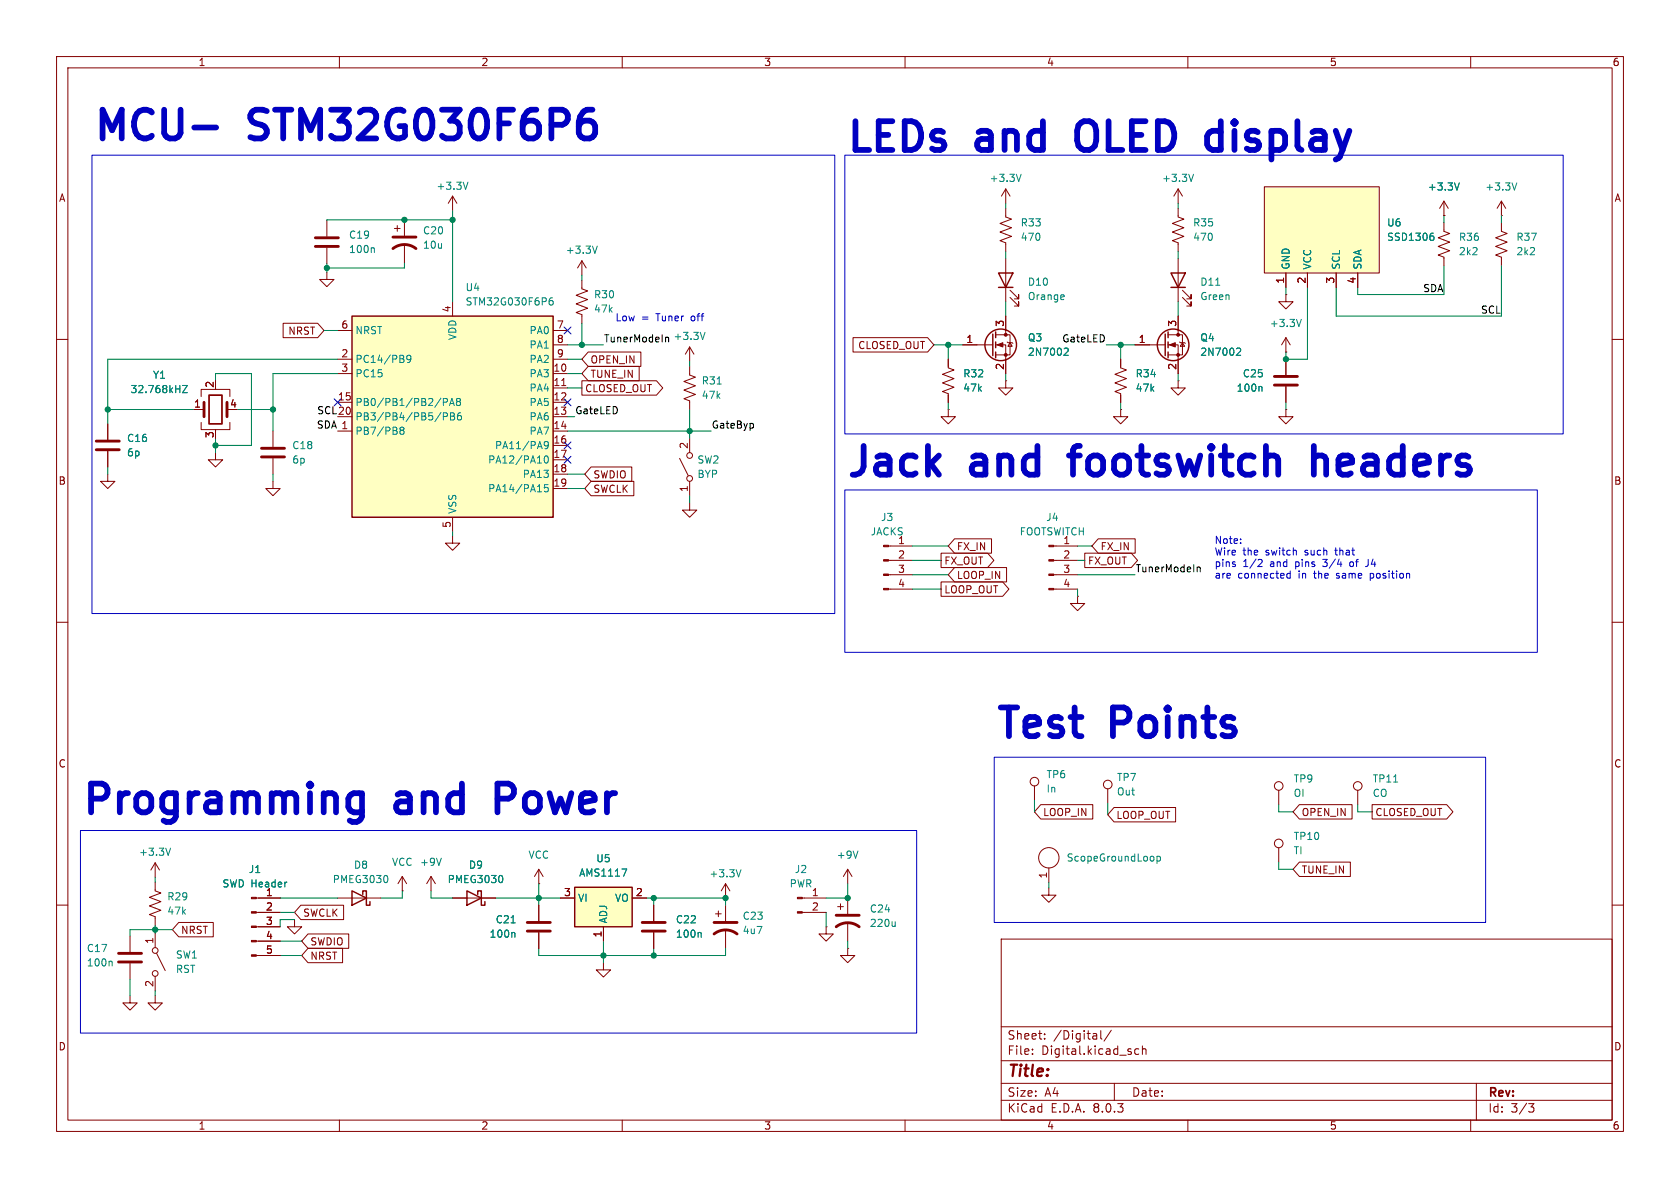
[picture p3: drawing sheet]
<svg xmlns="http://www.w3.org/2000/svg" width="297mm" height="210mm" viewBox="0 0 297 210" stroke-linecap="round" stroke-linejoin="round" font-family="sans-serif">
<g fill="none" stroke="#840000" stroke-width=".18">
<path d="M10 10h277v190h-277zM12 12h273v186h-273zM60 10v2M110 10v2M160 10v2M210 10v2M260 10v2M208.3 36.8v1.6l1 .3-2 .8 2 .8-2 .7 2 .8-2 .7 1 .4v1.6M255.3 39.4v1.5l1 .4-2 .7 2 .8-2 .8 2 .7-2 .8 1 .4v1.5M255.3 38.1h.1M255.3 35.6v2.5M255.3 35.6l-.8 1.2"/>
<path d="M255.3 35.6l.7 1.2M265.4 38.1h.1M265.4 39.4v1.5l1 .4-2 .7 2 .8-2 .8 2 .7-2 .8 1 .4v1.5M265.4 35.6l-.7 1.2M265.4 35.6v2.5M265.4 35.6l.8 1.2M10 60h2M176 59.2h2.6v3.5h-2.6M177.8 45.7v7.6M177.8 55.9v3.3M178.6 52.6l1.5 1.5v-.8v.8h-.8M178.6 51.3l1.5 1.5v-.7v.7h-.8"/>
<path d="M206.5 59.2h2.5v3.5h-2.5M208.3 45.7v7.6M208.3 55.9v3.3M209 52.6l1.6 1.5v-.8v.8h-.8M209 51.3l1.6 1.5v-.7v.7h-.8M227.3 52.1v1.2h1.3l-1.3 1.3-1.2-1.3h1.2M227.3 52.1h.1M227.3 59.7v2.5M227.3 59.7l-.7 1.3M227.3 59.7l.8 1.3M285 60h2M167.6 63.5v1.5l1.1 .4-2.1 .8 2.1 .7-2.1 .8 2.1 .8-2.1 .7 1 .4v1.5"/>
<path d="M167.6 72.4v1.3h1.3l-1.3 1.2-1.2-1.2h1.2M167.6 72.4h.1M170.2 61h5.3M176 61h1.8v5M177.8 67.3v1.3h1.3l-1.3 1.3-1.3-1.3h1.3M177.8 67.3h.1M178.1 60.5l.1 .1h.7l.2 .1M178.6 60.6l.3 .6h-.7zM198.1 63.5v1.5l1 .4-2 .8 2 .7-2 .8 2 .8-2 .7 1 .4v1.5M198.1 72.4v1.3h1.3l-1.3 1.2-1.3-1.2h1.3M198.1 72.4h.1M200.7 61h5.3"/>
<path d="M206.5 61h1.8v5M208.3 67.3v1.3h1.2l-1.2 1.3-1.3-1.3h1.3M208.3 67.3h.1M208.5 60.5l.2 .1h.7l.1 .1M209 60.6l.4 .6h-.7zM227.3 62.2h.1M227.3 63.5v2.8M227.3 68.3v2.8M186.3 99.1h4.2M186.3 96.5h4.2M10 110h2M186.3 104.1h4.2"/>
<path d="M186.3 101.6h4.2M190.5 105.4v1.3h1.3l-1.3 1.3-1.3-1.3h1.3M190.5 105.4h.1M285 110h2M182.9 138.9v2.6M195.8 139.4v2.6M226.1 139.7v2.5M240 139.7v2.5M10 160h2M185.4 157v1.2h-1.3l1.3 1.3 1.3-1.3h-1.3M185.4 153.4v2.6M226.1 149.9v2.5"/>
<path d="M285 160h2M95.2 160v2.8M95.2 164.8v2.8M177 166h108v32h-108zM60 198v2M110 198v2M160 198v2M177 194.5h108M177 191.5h108M177 187.5h108M177 181.5h108M182.5 186.3v.1"/>
<path d="M182.5 185.5v.1M184.7 183.6v.1M184.7 182.8v.1M194.6 182.2v1.3l.2 .2M196.5 182.1l-1.3 2M197 191.5v3M201.3 185.5l-.4-.1-.3 .3v.4l.1 .2h.6M202 185.5l.2-.1 .3 .1 .1 .9M202 184.9v1.5M210 198v2M260 198v2M261 191.5v6.5"/>
<path d="M270.2 195.1h1l-.5 .6 .4 .1 .1 .5-.3 .3h-.4"/>
<circle cx="182.9" cy="138.2" r=".76"/>
<circle cx="195.8" cy="138.7" r=".76"/>
<circle cx="226.1" cy="138.9" r=".76"/>
<circle cx="240" cy="138.9" r=".76"/>
<circle cx="185.4" cy="151.6" r="1.8"/>
<circle cx="226.1" cy="149.1" r=".76"/>
</g>
<path d="M225.3 66.5h4.1M225.3 68.1h4.1M93.2 163.1h4.1M93.2 164.6h4.1" fill="none" stroke="#840000" stroke-width=".51"/>
<g fill="none" stroke="#008484" stroke-width=".18">
<path d="M258 32.3l-.4 1.3M268.2 32.3l-.5 1.3M188 52.1l.1 .3-.6 .1M188.1 52.9l-.1 .1M214.9 50.4h.7M230.1 56.5l-.5 1.2M188.3 61.5l.4 .1 .2 .3-.8 .9h.8M218.8 61.5l.4 .1 .1 .3-.7 .9h.7M222.9 68.3l.2 .2v.7M246.4 138.2h.7M203.8 151.4l.2 .2v.4l-.2 .2M204.5 151.4v1.2"/>
<path d="M204.5 151.4h.4l.2 .2-.1 .6h-.5M90.4 163.1h.7M90.8 164.8l.2 .2v.7"/>
</g>
<g fill="none" stroke="#840000" stroke-width=".25">
<path d="M175.5 59.1v3.8M176 58.7v1M176.5 48.3h2.6l-1.3 2.5zM176.5 50.8h2.6M206 59.1v3.8M206.5 58.7v1M207 48.3h2.5l-1.2 2.5zM207 50.8h2.5M176 60.5v1M176 62.2v1M206.5 60.5v1M206.5 62.2v1"/>
<circle cx="176.9" cy="61" r="2.79"/>
<circle cx="207.4" cy="61" r="2.79"/>
</g>
<g fill="#840000" stroke="#840000" stroke-width=".18">
<path d="M206.8 61l1-.4v.7z"/>
<path d="M185.4 104h.9v.3h-.9z"/>
<path d="M185.4 101.5h.9v.2h-.9z"/>
<path d="M185.4 98.9h.9v.3h-.9z"/>
<path d="M185.4 96.4h.9v.2h-.9z"/>
<path d="M176.3 61l1-.4v.7z"/>
<circle cx="208.3" cy="62.7" r=".25"/>
<circle cx="208.3" cy="59.2" r=".25"/>
<circle cx="177.8" cy="62.7" r=".25"/>
<circle cx="177.8" cy="59.2" r=".25"/>
</g>
<path d="M223.5 33h20.3v15.3h-20.3z" fill="#ffffc2"/>
<path d="M223.5 33h20.3v15.3h-20.3zM227.3 48.3v2.5M231.1 48.3v2.5M236.2 48.3v2.5M240 48.3v2.5M121.9 64.8v1.5l1 .4-2 .7 2 .8-2 .8 2 .7-2 .8 1 .4v1.5" fill="none" stroke="#840000" stroke-width=".18"/>
<path d="M253 41.7l.4 .1 .1 .1-.1 .5-.4 .1M253.1 41.2h.3M126.8 67.9h.7" fill="none" stroke="#008484" stroke-width=".18"/>
<path d="M62.2 55.9h35.6v35.5h-35.6z" fill="#ffffc2"/>
<path d="M62.2 55.9h35.6v35.5h-35.6z" fill="none" stroke="#840000" stroke-width=".25"/>
<g fill="none" stroke="#840000" stroke-width=".18">
<path d="M57.8 39v2.8M70.2 39.9v1M71.5 38.9v2.8M80 34.7v2.5M80 34.7l-.8 1.2M80 34.7l.8 1.2M177.8 36.8v1.6l1 .3-2 .8 2 .8-2 .7 2 .8-2 .7 1 .4v1.6M177.8 33.4v2.5M177.8 33.4l-.8 1.3M177.8 33.4l.8 1.3M208.3 33.4l-.8 1.3M208.3 33.4v2.5"/>
<path d="M208.3 33.4l.7 1.3M57.8 43.8v2.8M59.7 58.4h2.5M69.7 40.4h1M71.5 43.2v3.3M80 53.3v2.6M97.8 58.4h2.5M102.9 49.5v1.6l1 .3-2 .8 2 .8-2 .7 2 .8-2 .7 1 .4v1.6M102.9 46.1v2.5M102.9 46.1l-.8 1.3M102.9 46.1l.7 1.3M19 74.9v2.8"/>
<path d="M19 79.8v2.8M59.7 76.2h2.5M59.7 66h2.5M59.7 71.1h2.5M59.7 73.7h2.5M59.7 63.5h2.5M97.8 76.2h2.5M97.8 66h2.5M97.8 68.6h2.5M97.8 71.1h2.5M97.8 73.7h2.5M97.8 78.7h2.5"/>
<path d="M97.8 63.5h2.5M97.8 61h2.5M99.3 68.2h.7M121.9 61.3l-.7 1.3M121.9 61.3v2.6M121.9 77.5v2.5M121.9 61.3l.8 1.3M19 83.8v1.3h-1.2l1.2 1.3 1.3-1.3h-1.3M48.3 85.1v1.3h-1.3l1.3 1.2 1.2-1.2h-1.2M80 94.7v1.3h1.3l-1.3 1.3-1.3-1.3h1.3M80 91.4v2.6M97.8 81.3h2.5"/>
<path d="M97.8 83.8h2.5M97.8 86.4h2.5M120.1 81l1.6 3.1M121.9 88.9v1.3h1.3l-1.3 1.2-1.3-1.2h1.3M121.9 85.1v2.5M157.1 99.1h4.2M157.1 96.5h4.2M157.1 104.1h4.2M157.1 101.6h4.2M115.6 160v2.8M115.6 164.8v2.8"/>
<circle cx="121.9" cy="84.6" r=".51"/>
<circle cx="121.9" cy="80.5" r=".51"/>
</g>
<g fill="none" stroke="#008484" stroke-width=".18">
<path d="M82.7 32.2l-.4 1.3M180.5 30.8l-.4 1.3M211 30.8l-.4 1.3M66 43.8l.2 .2v.6M97.7 52.6l-.4 .1a.85 .85 0 0 0 0 1.2l.4-.1 .1-.4-.2-.3-.4 .1-.1 .2M105.6 43.5l-.4 1.3M124.6 58.7l-.4 1.3M70.9 76.1l-.2-.3 .2-.3h.3l.2 .3-.2 .3M70.9 76.1l-.2 .2 .1 .4 .1 .1 .4-.1 .1-.2v-.2l-.2-.2M70.9 76.1h.3M72.6 63.4l-.2 .2-.4-.1-.1-.1 .1-.5 .4-.1 .2 .1a.84 .84 0 0 1-.3 1.2h-.3M78.4 71.1l.6-.1 .1-.1-.1-.3-.6-.2v1.3"/>
<path d="M78.4 73.6h.6l.1-.2-.1-.3-.6-.1v1.2M79.5 71.7l.4-1.3 .4 1.3M79.6 71.3h.6M79.7 73h.4l.2 .2-.2 .4 .2 .1 .1 .3-.3 .2h-.4zM79.7 73.6h.4M80.9 71l-.2-.3 .2-.3h.3l.2 .3-.2 .3M80.9 71l-.2 .2v.4l.2 .1 .4-.1 .1-.1-.1-.4-.1-.1M80.9 71h.3M81.5 73h-.4a.86 .86 0 0 0 0 1.2l.4-.1 .1-.4-.3-.2h-.3l-.1 .2M96.9 78.6l-.2 .2h-.4l-.1-.2 .1-.5 .4-.1 .2 .2a.84 .84 0 0 1-.3 1.1h-.3M96.3 80.7l.2-.1a.68 .68 0 0 1 .5 .6 .68 .68 0 0 1-.5 .7l-.2-.2-.1-.3zM96.9 85.7h-.6l-.1 .6 .2-.1h.4l.1 .2v.4l-.2 .1-.5-.1"/>
<path d="M123.8 164.8l.2 .2v.7"/>
</g>
<g fill="#840000" stroke="#840000" stroke-width=".18">
<path d="M156.2 104h.9v.3h-.9z"/>
<path d="M156.2 101.5h.9v.2h-.9z"/>
<path d="M156.2 98.9h.9v.3h-.9z"/>
<path d="M156.2 96.4h.9v.2h-.9z"/>
</g>
<path d="M55.8 42h4M55.8 43.6h4M69.5 43.9a3.3 3.3 0 0 1 4 0M69.5 41.9h4M17 79.5h4.1M17 78h4.1M113.5 163.1h4.1M113.5 164.6h4.1" fill="none" stroke="#840000" stroke-width=".51"/>
<path d="M101.6 156.8h10.2v7h-10.2z" fill="#ffffc2"/>
<path d="M62.2 157.5l2.6 1.3-2.6 1.2zM64.1 158.1v-.6h.7v2.5h.6v-.6M82.5 157.5l2.6 1.3-2.6 1.2zM84.5 158.1v-.6h.6v2.5h.6v-.6M101.6 156.8h10.2v7h-10.2z" fill="none" stroke="#840000" stroke-width=".25"/>
<g fill="none" stroke="#840000" stroke-width=".18">
<path d="M255.3 38.1h.1M50.1 57.1h6.1l1.1 1.3-1.1 1.3h-6.1zM57.8 48.1v1.3h1.3l-1.3 1.3-1.3-1.3h1.3M150.8 59.7h13.2l1.1 1.3-1.1 1.2h-13.2zM177.8 55.9v2.5M208.3 55.9v2.5M227.3 48.3v2.5M231.1 48.3v2.5M236.2 48.3v2.5M240 48.3v2.5M19 74.9v2.8M19 79.8v2.8"/>
<path d="M34.3 72.4h1.8M35.6 74.7v1.2h5v-1.2M35.6 70.1v-1.3h5v1.3M38.1 75.9v.3M48.3 76.2v2.8M102.9 67.3h13.2l1.1 1.3-1.1 1.3h-13.2zM104 64.8h9v2.5h-9l-1.1-1.3zM104 62.2h9.3v2.6h-9.3l-1.1-1.3zM167.6 63.5v1.3M167.6 69.9v1.2M170.2 61h2.5M177.8 63.5v2.5"/>
<path d="M198.1 63.5v1.3M198.1 69.9v1.2M200.7 61h2.5M208.3 63.5v2.5M227.3 72.4v1.3h1.3l-1.3 1.2-1.2-1.2h1.2M227.3 72.4h.1M227.3 63.5v2.8M227.3 68.3v2.8M38.1 80v1.3h-1.3l1.3 1.3 1.3-1.3h-1.3M48.3 81v2.8M104.5 85.1h7.6v2.5h-7.6l-1.1-1.2zM104.5 82.5h7.2v2.6h-7.2l-1.1-1.3z"/>
<path d="M166.4 97.8h8.2l1.1 1.3-1.1 1.2h-8.2zM168.8 95.2h6.5v2.6h-6.5l-1.2-1.3zM191.8 97.8h8.2l1.1 1.3-1.1 1.2h-8.2zM194.2 95.2h6.5v2.6h-6.5l-1.2-1.3zM166.4 102.9h10.9l1.1 1.2-1.1 1.3h-10.9zM168.8 100.3h9.1v2.6h-9.1l-1.2-1.3zM27.4 156v1.5l1 .4-2 .7 2 .8-2 .7 2 .8-2 .8 1 .4v1.5M27.4 152.5l-.7 1.3M27.4 152.5v2.6M27.4 152.5l.8 1.3M45.3 158.8h4.2M59.7 158.8h7.6"/>
<path d="M71.1 157.5h.1M71.1 154.9l-.7 1.3M71.1 154.9v2.6M71.1 154.9l.8 1.3M76.2 154.9l-.8 1.3M76.2 154.9v2.6M76.2 154.9l.8 1.3M80 158.8h7.6M95.2 156.2h.1M95.2 153.7l-.7 1.2M95.2 153.7v2.5M95.2 153.7l.8 1.2"/>
<path d="M99.1 158.8h2.5M111.8 158.8h2.5M128.3 156.2v2.6M128.3 156.2l-.8 1.3M128.3 156.2l.7 1.3M141.8 158.8h4.2M148.6 159.8v1M149.9 153.7l-.8 1.2M149.9 153.7v2.5M149.9 158.8v2.7M149.9 153.7l.7 1.2M184 142.2h9.2v2.6h-9.2l-1.1-1.3z"/>
<path d="M196.9 142.7h10.9v2.6h-10.9l-1.1-1.3zM229.7 152.4h9v2.5h-9l-1.1-1.2zM229.7 142.2h9.3v2.6h-9.3l-1.1-1.3zM242.6 142.2h13.2l1.1 1.3-1.1 1.3h-13.2zM23 176v1.3h1.3l-1.3 1.3-1.3-1.3h1.3M23 165.5v2.8M23 170.3v2.8M27.4 176v1.3h1.3l-1.3 1.3-1.2-1.3h1.2M27.4 165v2.5M27.4 172.6v2.5M27.7 168.5l1.5 3.1M31.6 163.1h6.1v2.5h-6.1l-1.1-1.3z"/>
<path d="M45.3 161.3h4.2M45.3 168.9h4.2M45.3 166.4h4.2M45.3 163.8h4.2M52.1 162.6v1.2h1.2l-1.2 1.3-1.3-1.3h1.3M53.2 160h7.5v2.6h-7.5l-1.1-1.3zM54.5 167.6h6.1v2.6h-6.1l-1.2-1.3zM54.5 165.1h7.2v2.5h-7.2l-1.2-1.2zM95.2 160v2.8M95.2 164.8v2.8M106.7 170.2v1.3h1.2l-1.2 1.2-1.3-1.2h1.3M106.7 163.8v2.6"/>
<path d="M115.6 160v2.8M115.6 164.8v2.8M126.5 161.5h1M127 161v1.1M128.3 160v2.8M128.3 164.3v3.3M141.8 161.3h4.2M146 163.8v1.3h1.3l-1.3 1.3-1.2-1.3h1.2M146 163.8h.1M148.1 160.3h1M149.9 167.6v1.3h1.2l-1.2 1.3-1.3-1.3h1.3M149.9 167.6h.1"/>
<path d="M149.9 163.1v3.3"/>
<circle cx="27.4" cy="172.1" r=".51"/>
<circle cx="27.4" cy="168" r=".51"/>
</g>
<g fill="none" stroke="#008484" stroke-width=".18">
<path d="M258 32.3l-.4 1.3M253 41.7l.4 .1 .1 .1-.1 .5-.4 .1M253.1 41.2h.3M32.3 68.1h.8l-.8 1.3h.8M188.3 61.5l.4 .1 .2 .3-.8 .9h.8M218.8 61.5l.4 .1 .1 .3-.7 .9h.7M222.9 68.3l.2 .2v.7M30.2 149.9l-.5 1.3M68.4 154.8l.2 .4-.2 .8M78 151.7l-.4 1.3M88.7 154.8l.2 .4-.2 .8M109.9 153.6h.9l-.6 1.3"/>
<path d="M131 153.7l-.4 1.3M151.7 150.4l-.4 1.3M19.6 169.9l.2 .2v.7M90.4 163.1h.7M90.8 164.8l.2 .2v.7M123.8 164.8l.2 .2v.7M158.3 162.9v.9M158.3 163.7l-.2 .1"/>
</g>
<path d="M36.1 71.1v2.6M40.1 71.1v2.6M46.2 79.2h4.1M46.2 80.8h4.1M21 168.5h4M21 170.1h4M126.2 165.1a3.3 3.3 0 0 1 4.1 0M126.2 163.1h4.1M147.8 163.8a3.3 3.3 0 0 1 4.1 0M147.8 161.8h4.1" fill="none" stroke="#840000" stroke-width=".51"/>
<path d="M37 69.9h2.2v5h-2.2z" fill="none" stroke="#840000" stroke-width=".3"/>
<g fill="#840000" stroke="#840000" stroke-width=".18">
<path d="M141 161.2h.8v.2h-.8z"/>
<path d="M141 158.6h.8v.3h-.8z"/>
<path d="M44.4 168.8h.9v.2h-.9z"/>
<path d="M44.4 166.2h.9v.3h-.9z"/>
<path d="M44.4 163.7h.9v.3h-.9z"/>
<path d="M44.4 161.2h.9v.2h-.9z"/>
<path d="M44.4 158.6h.9v.3h-.9z"/>
</g>
<path d="M117.7 59.7l.1-.1 .3 .1 .1 .7M133.1 75v.6M211.6 100.4l.2-.2 .3 .1 .1 .8" fill="none" stroke="#000" stroke-width=".18"/>
<g fill="none" stroke="#0000c2" stroke-width="1">
<path d="M103.8 19.4h.9M34.3 22.5h3.9M103.3 21.3h1l.4 .3 .5 .7v1.2l-.2 .5-.7 .5h-1M191.1 21.7l-.4 .5-.3 .9v1.7l.3 1 .4 .5M214.4 23.1h.9l.5 .3M215.8 26.3l-.5 .2h-.9M232.3 78.8v5.1M189 80.5h1.9M232.3 81a1.26 1.26 0 0 1 2.1 .3v2.6M89.9 138.5h-2v5.1M62.1 143.4l.4 .2h1l.5-.2M62.1 140.5l.4-.3h1l.5 .3"/>
<path d="M64 140.2v4.1a1.38 1.38 0 0 1-2.2 .8M87.9 141.2h2"/>
</g>
<g fill="none" stroke="#0000c2" stroke-width=".18">
<path d="M16.3 27.4h131.3v81.1h-131.3zM149.4 27.4h127v49.3h-127zM149.4 86.6h122.4v28.7h-122.4zM219.3 95.9v.2M219.3 95.3v.1M222.6 98.9h.4l.1 .4-.7 .9h.7M238.7 99.4l-.1 .2 .1 .5M241.8 100l-.4 .2M227.5 102l.2 .2 .4-.1M228.1 100.9v1.3M228.1 101.4h-.4l-.2 .2M242.2 101.4v1.2"/>
<path d="M242.2 102.1l.2 .1M242.4 101.4h-.2M175.8 133.9h86.8v29.2h-86.8zM14.2 146.8h147.9v35.8h-147.9z"/>
</g>
<g fill="none" stroke="#008400" stroke-width=".18">
<path d="M80 38.9h-22.2v.1M80 37.2v16.1M177.8 35.9v.9M208.3 35.9v.9M255.3 38.1v1.3M265.4 38.1v1.3M57.3 58.4h2.4M57.8 46.6v1.5M71.5 46.5v.9h-13.7M102.9 48.6v.9M102.9 57.2v3.8M177.8 44.5v1.2"/>
<path d="M177.8 53.3v2.6M208.3 44.5v1.2M208.3 53.3v2.6M227.3 50.8v1.3M231.1 50.8v12.7h-3.8v-1.3M255.3 47v5.1h-15.3v-1.3M265.4 47v8.9h-29.2v-5.1M19 72.4h15.3M38.1 67.3v-1.3h6.3v12.7h-6.3M38.1 77.5v2.5M41.9 72.4h6.4M59.7 63.5h-40.7v11.4"/>
<path d="M59.7 66h-11.4v10.2M100.3 63.5h2.6M100.3 66h2.6M100.3 61h6.4M100.3 68.6h2.6M100.3 73.7h1.3M100.3 76.2h25.4M121.9 63.9v.9M121.9 72.4v5.1M165.1 61h5.1M167.6 61v2.5M167.6 71.1v1.3"/>
<path d="M177.8 66v1.3M195.6 61h5.1M198.1 61v2.5M198.1 71.1v1.3M208.3 66v1.3M227.3 71.1v1.3M19 82.6v1.2M48.3 83.8v1.3M80 94v.7M100.3 86.4h3.1M100.3 83.8h3.1M121.9 87.6v1.3"/>
<path d="M161.3 99.1h5.1M161.3 96.5h6.3M190.5 99.1h1.3M190.5 96.5h2.5M161.3 104.1h5.1M161.3 101.6h6.3M190.5 101.6h10.2M190.5 104.1v1.3M27.4 155.1v.9M49.5 158.8h10.2M71.1 157.5v1.3h-3.8M76.2 157.5v1.3h3.8"/>
<path d="M87.6 158.8h11.5M95.2 156.2v3.8M114.3 158.8h14v1.2M115.6 158.8v1.2M149.9 156.2v2.6h-3.9M182.9 141.5v2M185.4 156v1M195.8 142v2M226.1 152.4v1.3h2.5M226.1 142.2v1.3h2.5M240 142.2v1.3h2.6M23 173.1v2.9"/>
<path d="M27.4 163.6v1.4M27.4 175.1v.9M30.5 164.3h-7.5v1.2M49.5 168.9h3.8M49.5 161.3h2.6M49.5 166.4h3.8M52.1 162.6h-2.6v1.2M95.2 167.6v1.3h33.1v-1.3M106.7 166.4v3.8M115.6 167.6v1.3M146 161.3v2.5M149.9 166.4v1.2"/>
</g>
<path d="M99.7 57.8l1.2 1.2M100.9 57.8l-1.2 1.2M59.1 70.5l1.2 1.2M60.3 70.5l-1.2 1.2M99.7 70.5l1.2 1.2M99.7 78.1l1.2 1.2M100.9 70.5l-1.2 1.2M100.9 78.1l-1.2 1.2M99.7 80.7l1.2 1.2M100.9 80.7l-1.2 1.2" fill="none" stroke="#000084" stroke-width=".18"/>
<g fill="#008400" stroke="#008400" stroke-width=".18">
<circle cx="95.2" cy="158.8" r=".46"/>
<circle cx="48.3" cy="72.4" r=".46"/>
<circle cx="19" cy="72.4" r=".46"/>
<circle cx="38.1" cy="78.7" r=".46"/>
<circle cx="57.8" cy="47.4" r=".46"/>
<circle cx="71.5" cy="38.9" r=".46"/>
<circle cx="80" cy="38.9" r=".46"/>
<circle cx="27.4" cy="164.3" r=".46"/>
<circle cx="115.6" cy="158.8" r=".46"/>
<circle cx="128.3" cy="158.8" r=".46"/>
<circle cx="106.7" cy="168.9" r=".46"/>
<circle cx="115.6" cy="168.9" r=".46"/>
<circle cx="167.6" cy="61" r=".46"/>
<circle cx="102.9" cy="61" r=".46"/>
<circle cx="121.9" cy="76.2" r=".46"/>
<circle cx="149.9" cy="158.8" r=".46"/>
<circle cx="198.1" cy="61" r=".46"/>
<circle cx="227.3" cy="63.5" r=".46"/>
</g>
<g font-size="7.1" fill="#0000c2">
<text x="16.3" y="25.2">MCU-</text>
<text x="44.7" y="25.2">STM32G030F6P6</text>
<text x="149.4" y="27.2">LEDs</text>
<text x="173.2" y="27.2">and</text>
<text x="192.8" y="27.2">OLED</text>
<text x="217.9" y="27.2">display</text>
<text x="149.4" y="84.6">Jack</text>
<text x="172.2" y="84.6">and</text>
<text x="191.9" y="84.6">footswitch</text>
<text x="236.5" y="84.6">headers</text>
<text x="175.8" y="130.8">Test</text>
<text x="196.9" y="130.8">Points</text>
<text x="14.2" y="144.3">Programming</text>
<text x="70.4" y="144.3">and</text>
<text x="90.1" y="144.3">Power</text>
</g>
<text font-size="2.8" fill="#840000" x="178" y="190.9">Title:</text>
<g font-size="2.1" fill="#840000">
<text x="178" y="184">Sheet:</text>
<text x="186.2" y="184">/Digital/</text>
<text x="178" y="186.7">File:</text>
<text x="184.1" y="186.7">Digital.kicad_sch</text>
<text x="178" y="196.9">KiCad</text>
<text x="178" y="194.1">Size:</text>
<text x="184.7" y="194.1">A4</text>
<text x="185.7" y="196.9">E.D.A.</text>
<text x="193.3" y="196.9">8.0.3</text>
<text x="200" y="194.1">Date:</text>
<text x="263" y="194.3">Rev:</text>
<text x="263" y="196.9">Id:</text>
<text x="267.1" y="196.9">3/3</text>
</g>
<g font-size="1.8" fill="#840000">
<text x="35" y="11.9">1</text>
<text x="85" y="11.9">2</text>
<text x="135" y="11.9">3</text>
<text x="185" y="11.9">4</text>
<text x="235" y="11.9">5</text>
<text x="285" y="11.9">6</text>
<text x="10.3" y="35.9">A</text>
<text x="285.3" y="35.9">A</text>
<text x="227.1" y="50.2" transform="rotate(-90 227.1 50.2)">1</text>
<text x="230.9" y="50.2" transform="rotate(-90 230.9 50.2)">2</text>
<text x="236" y="50.2" transform="rotate(-90 236 50.2)">3</text>
<text x="239.8" y="50.2" transform="rotate(-90 239.8 50.2)">4</text>
<text x="50.9" y="59.4">NRST</text>
<text x="60.3" y="58.2">6</text>
<text x="79.8" y="55.3" transform="rotate(-90 79.8 55.3)">4</text>
<text x="98.4" y="58.2">7</text>
<text x="177.5" y="57.9" transform="rotate(-90 177.5 57.9)">3</text>
<text x="208" y="57.9" transform="rotate(-90 208 57.9)">3</text>
<text x="60.3" y="63.2">2</text>
<text x="60.3" y="65.8">3</text>
<text x="97.7" y="65.8">10</text>
<text x="98.4" y="60.7">8</text>
<text x="98.4" y="63.2">9</text>
<text x="104.3" y="64.5">OPEN_IN</text>
<text x="151.6" y="61.9">CLOSED_OUT</text>
<text x="170.7" y="60.7">1</text>
<text x="177.5" y="65.5" transform="rotate(-90 177.5 65.5)">2</text>
<text x="201.2" y="60.7">1</text>
<text x="208" y="65.5" transform="rotate(-90 208 65.5)">2</text>
<text x="37.8" y="68.7" transform="rotate(-90 37.8 68.7)">2</text>
<text x="59.6" y="70.9">15</text>
<text x="97.7" y="68.3">11</text>
<text x="97.7" y="70.9">12</text>
<text x="103.3" y="69.5">CLOSED_OUT</text>
<text x="104.3" y="67">TUNE_IN</text>
<text x="34.2" y="72.1">1</text>
<text x="37.8" y="77.5" transform="rotate(-90 37.8 77.5)">3</text>
<text x="40.6" y="72.1">4</text>
<text x="97.7" y="73.4">13</text>
<text x="97.7" y="75.9">14</text>
<text x="97.7" y="78.5">16</text>
<text x="97.7" y="81">17</text>
<text x="97.7" y="83.6">18</text>
<text x="121.7" y="79.4" transform="rotate(-90 121.7 79.4)">2</text>
<text x="10.3" y="85.9">B</text>
<text x="97.7" y="86.1">19</text>
<text x="104.8" y="87.3">SWCLK</text>
<text x="104.8" y="84.8">SWDIO</text>
<text x="121.7" y="87.1" transform="rotate(-90 121.7 87.1)">1</text>
<text x="285.3" y="85.9">B</text>
<text x="79.8" y="93.4" transform="rotate(-90 79.8 93.4)">5</text>
<text x="158.7" y="98.8">2</text>
<text x="158.7" y="101.3">3</text>
<text x="166.8" y="100">FX_OUT</text>
<text x="169.1" y="97.5">FX_IN</text>
<text x="187.9" y="96.3">1</text>
<text x="187.9" y="98.8">2</text>
<text x="187.9" y="101.3">3</text>
<text x="192.2" y="100">FX_OUT</text>
<text x="194.5" y="97.5">FX_IN</text>
<text x="158.7" y="103.9">4</text>
<text x="166.8" y="105.1">LOOP_OUT</text>
<text x="169.1" y="102.6">LOOP_IN</text>
<text x="187.9" y="103.9">4</text>
<text x="10.3" y="135.9">C</text>
<text x="285.3" y="135.9">C</text>
<text x="184.3" y="144.5">LOOP_IN</text>
<text x="197.3" y="145">LOOP_OUT</text>
<text x="230" y="144.5">OPEN_IN</text>
<text x="243" y="144.5">CLOSED_OUT</text>
<text x="185.2" y="155.4" transform="rotate(-90 185.2 155.4)">1</text>
<text x="230" y="154.6">TUNE_IN</text>
<text x="46.9" y="158.5">1</text>
<text x="46.9" y="161">2</text>
<text x="99.6" y="158.5">3</text>
<text x="112.3" y="158.5">2</text>
<text x="143.4" y="158.5">1</text>
<text x="143.4" y="161">2</text>
<text x="27.2" y="166.9" transform="rotate(-90 27.2 166.9)">1</text>
<text x="31.9" y="165.3">NRST</text>
<text x="46.9" y="163.6">3</text>
<text x="46.9" y="166.1">4</text>
<text x="53.5" y="162.2">SWCLK</text>
<text x="54.8" y="167.3">SWDIO</text>
<text x="106.4" y="165.8" transform="rotate(-90 106.4 165.8)">1</text>
<text x="46.9" y="168.7">5</text>
<text x="54.8" y="169.9">NRST</text>
<text x="27.2" y="174.6" transform="rotate(-90 27.2 174.6)">2</text>
<text x="10.3" y="185.9">D</text>
<text x="285.3" y="185.9">D</text>
<text x="35" y="199.9">1</text>
<text x="85" y="199.9">2</text>
<text x="135" y="199.9">3</text>
<text x="185" y="199.9">4</text>
<text x="235" y="199.9">5</text>
<text x="285" y="199.9">6</text>
</g>
<g font-size="1.8" fill="#008484">
<text x="77.1" y="33.8">+3.3V</text>
<text x="174.9" y="32.4">+3.3V</text>
<text x="205.3" y="32.4">+3.3V</text>
<text x="252.3" y="33.9">+3.3V</text>
<text x="262.5" y="33.9">+3.3V</text>
<text x="74.7" y="41.6">C20</text>
<text x="180.3" y="40.2">R33</text>
<text x="210.8" y="40.2">R35</text>
<text x="245.1" y="40.2">U6</text>
<text x="61.6" y="44.9">100n</text>
<text x="61.6" y="42.4">C19</text>
<text x="74.7" y="44.2">10u</text>
<text x="99.9" y="45.1">+3.3V</text>
<text x="180.3" y="42.8">470</text>
<text x="210.8" y="42.8">470</text>
<text x="228.2" y="47.8" transform="rotate(-90 228.2 47.8)">GND</text>
<text x="232" y="47.8" transform="rotate(-90 232 47.8)">VCC</text>
<text x="237.1" y="47.8" transform="rotate(-90 237.1 47.8)">SCL</text>
<text x="240.9" y="47.8" transform="rotate(-90 240.9 47.8)">SDA</text>
<text x="245.1" y="42.8">SSD1306</text>
<text x="257.8" y="42.8">R36</text>
<text x="257.8" y="45.3">2k2</text>
<text x="268" y="42.8">R37</text>
<text x="268" y="45.3">2k2</text>
<text x="82.2" y="51.7">U4</text>
<text x="104.9" y="52.9">R30</text>
<text x="181.6" y="53.3">Orange</text>
<text x="181.6" y="50.7">D10</text>
<text x="212.1" y="50.7">D11</text>
<text x="212.1" y="53.3">Green</text>
<text x="62.7" y="59.3">NRST</text>
<text x="82.2" y="54.2">STM32G030F6P6</text>
<text x="93.5" y="59.3">PA0</text>
<text x="104.9" y="55.5">47k</text>
<text x="224.4" y="58">+3.3V</text>
<text x="62.7" y="64.4">PC14/PB9</text>
<text x="80.9" y="60.2" transform="rotate(-90 80.9 60.2)">VDD</text>
<text x="93.5" y="61.8">PA1</text>
<text x="93.5" y="64.4">PA2</text>
<text x="119" y="60.3">+3.3V</text>
<text x="181.6" y="60.6">Q3</text>
<text x="181.6" y="63.1">2N7002</text>
<text x="212.1" y="60.6">Q4</text>
<text x="212.1" y="63.1">2N7002</text>
<text x="23" y="69.7">32.768kHZ</text>
<text x="26.9" y="67.2">Y1</text>
<text x="62.7" y="72">PB0/PB1/PB2/PA8</text>
<text x="62.7" y="66.9">PC15</text>
<text x="93.5" y="66.9">PA3</text>
<text x="93.5" y="69.4">PA4</text>
<text x="93.5" y="72">PA5</text>
<text x="124" y="70.7">47k</text>
<text x="124" y="68.2">R31</text>
<text x="170.2" y="69.4">47k</text>
<text x="170.2" y="66.9">R32</text>
<text x="200.7" y="69.4">47k</text>
<text x="200.7" y="66.9">R34</text>
<text x="218.5" y="69.4">100n</text>
<text x="219.6" y="66.9">C25</text>
<text x="62.7" y="77.1">PB7/PB8</text>
<text x="62.7" y="74.5">PB3/PB4/PB5/PB6</text>
<text x="93.5" y="74.5">PA6</text>
<text x="93.5" y="77.1">PA7</text>
<text x="22.4" y="80.9">6p</text>
<text x="22.4" y="78.3">C16</text>
<text x="51.6" y="82.1">6p</text>
<text x="51.6" y="79.6">C18</text>
<text x="86.2" y="82.1">PA12/PA10</text>
<text x="87.4" y="79.6">PA11/PA9</text>
<text x="123.2" y="82.1">SW2</text>
<text x="86.2" y="87.2">PA14/PA15</text>
<text x="92.3" y="84.7">PA13</text>
<text x="123.2" y="84.7">BYP</text>
<text x="80.9" y="90.9" transform="rotate(-90 80.9 90.9)">VSS</text>
<text x="153.8" y="94.8">JACKS</text>
<text x="155.7" y="92.3">J3</text>
<text x="180.2" y="94.8">FOOTSWITCH</text>
<text x="184.9" y="92.3">J4</text>
<text x="158.7" y="96.3">1</text>
<text x="184.9" y="137.8">TP6</text>
<text x="184.9" y="140.3">In</text>
<text x="197.4" y="138.3">TP7</text>
<text x="197.4" y="140.8">Out</text>
<text x="228.6" y="138.5">TP9</text>
<text x="228.6" y="141.1">OI</text>
<text x="242.6" y="141.1">CO</text>
<text x="242.6" y="138.5">TP11</text>
<text x="228.6" y="148.7">TP10</text>
<text x="24.5" y="151.5">+3.3V</text>
<text x="43.9" y="154.5">J1</text>
<text x="62.5" y="153.8">D8</text>
<text x="69.2" y="153.3">VCC +9V</text>
<text x="82.8" y="153.8">D9</text>
<text x="93.3" y="152">VCC</text>
<text x="102.3" y="155.2">AMS1117</text>
<text x="105.3" y="152.6">U5</text>
<text x="125.3" y="155.3">+3.3V</text>
<text x="140.4" y="154.5">J2</text>
<text x="147.8" y="152">+9V</text>
<text x="188.5" y="152.5">ScopeGroundLoop</text>
<text x="228.6" y="151.2">TI</text>
<text x="29.5" y="161.9">47k</text>
<text x="29.5" y="159.4">R29</text>
<text x="39.2" y="157.1">SWD Header</text>
<text x="58.7" y="156.3">PMEG3030</text>
<text x="79" y="156.3">PMEG3030</text>
<text x="102.1" y="159.6">VI</text>
<text x="108.6" y="159.6">VO</text>
<text x="139.5" y="157.1">PWR</text>
<text x="153.7" y="161.5">C24</text>
<text x="86.4" y="166">100n</text>
<text x="87.5" y="163.4">C21</text>
<text x="107.5" y="163.3" transform="rotate(-90 107.5 163.3)">ADJ</text>
<text x="119.4" y="166">100n</text>
<text x="119.4" y="163.4">C22</text>
<text x="131.2" y="162.8">C23</text>
<text x="131.2" y="165.3">4u7</text>
<text x="153.7" y="164.1">220u</text>
<text x="15.2" y="171">100n</text>
<text x="15.2" y="168.5">C17</text>
<text x="31" y="172.2">RST</text>
<text x="31" y="169.6">SW1</text>
</g>
<g font-size="1.8">
<text x="251.5" y="51.7">SDA</text>
<text x="261.7" y="55.5">SCL</text>
<text x="106.7" y="60.6">TunerModeIn</text>
<text x="187.7" y="60.6">GateLED</text>
<text x="55.9" y="75.9">SDA 1</text>
<text x="56" y="73.3">SCL20</text>
<text x="101.6" y="73.3">GateLED</text>
<text x="125.7" y="75.9">GateByp</text>
<text x="200.7" y="101.3">TunerModeIn</text>
</g>
<g font-size="1.8" fill="#0000c2">
<text x="108.7" y="57">Low</text>
<text x="113.4" y="57">=</text>
<text x="116.1" y="57">Tuner</text>
<text x="122.4" y="57">off</text>
<text x="214.6" y="96.4">Note:</text>
<text x="214.6" y="98.4">Wire</text>
<text x="214.6" y="100.4">pins</text>
<text x="219.7" y="100.4">1/2</text>
<text x="219.7" y="98.4">the</text>
<text x="223.9" y="98.4">switch</text>
<text x="224.7" y="100.4">and</text>
<text x="229.3" y="100.4">pins</text>
<text x="231" y="98.4">such</text>
<text x="234.4" y="100.4">3/4</text>
<text x="236.5" y="98.4">that</text>
<text x="239.3" y="100.4">of</text>
<text x="242.3" y="100.4">J4</text>
<text x="214.6" y="102.5">are</text>
<text x="218.8" y="102.5">connected</text>
<text x="229.7" y="102.5">in</text>
<text x="232.6" y="102.5">the</text>
<text x="236.7" y="102.5">same</text>
<text x="242.9" y="102.5">position</text>
</g>
</svg>
